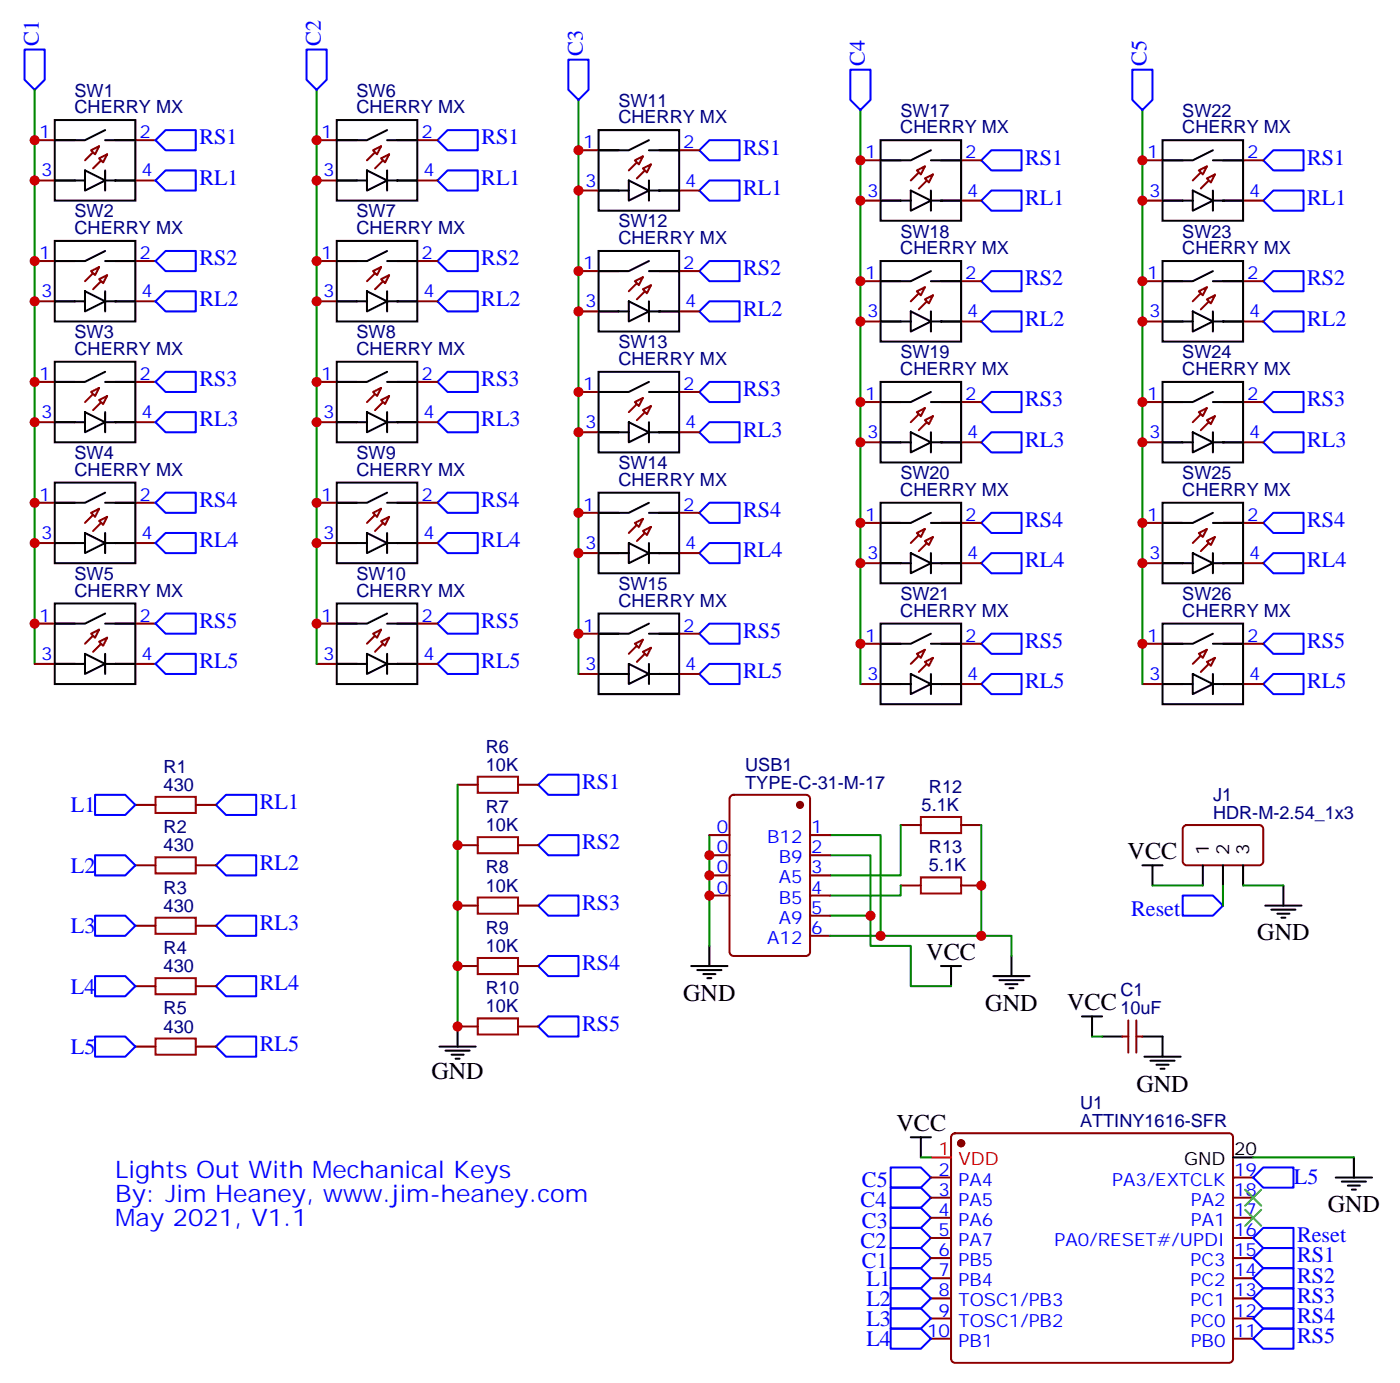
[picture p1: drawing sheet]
<svg xmlns="http://www.w3.org/2000/svg" width="245mm" height="242mm" viewBox="0 0 245 242" stroke-linecap="round" stroke-linejoin="round" font-family="sans-serif">
<path d="M9.6 21h14.1v14.1h-14.1zM14.9 29.8l3.5 1.8-3.5 1.8zM18.4 22.8l-3.5 1.8h-5.3M18.4 24.6h5.3M18.4 29.8v3.6" fill="none" stroke="#000" stroke-width=".35"/>
<path d="M6.1 24.6h7M6.1 31.6h7M17.4 25.6l-2.5 2.5M18.8 27l-2.5 2.5M20.2 24.6h7M20.2 31.6h7" fill="none" stroke="#870000" stroke-width=".35"/>
<g fill="#f0f0f0" stroke="#870000" stroke-width=".35">
<path d="M15.9 26.3l1.5-.7-.7 1.4z"/>
<path d="M17.4 27.7l1.4-.7-.7 1.4z"/>
</g>
<path d="M9.6 31.6h5.3M18.4 31.6h5.3M9.6 42.2h14.1v14.1h-14.1zM14.9 51l3.5 1.8-3.5 1.7zM18.4 44l-3.5 1.7h-5.3M18.4 45.7h5.3M18.4 51v3.5" fill="none" stroke="#000" stroke-width=".35"/>
<circle cx="20.2" cy="31.6" r=".18" fill="#000"/>
<path d="M6.1 45.7h7M6.1 52.8h7M17.4 46.8l-2.5 2.4M18.8 48.2l-2.5 2.5M20.2 45.7h7M20.2 52.8h7" fill="none" stroke="#870000" stroke-width=".35"/>
<g fill="#f0f0f0" stroke="#870000" stroke-width=".35">
<path d="M15.9 47.5l1.5-.7-.7 1.4z"/>
<path d="M17.4 48.9l1.4-.7-.7 1.4z"/>
</g>
<path d="M9.6 52.8h5.3M18.4 52.8h5.3M9.6 63.4h14.1v14.1h-14.1zM14.9 72.2l3.5 1.7-3.5 1.8zM18.4 65.1l-3.5 1.8h-5.3M18.4 66.9h5.3M18.4 72.2v3.5" fill="none" stroke="#000" stroke-width=".35"/>
<circle cx="20.2" cy="52.8" r=".18" fill="#000"/>
<path d="M6.1 66.9h7M6.1 73.9h7M17.4 67.9l-2.5 2.5M18.8 69.4l-2.5 2.4M20.2 66.9h7M20.2 73.9h7" fill="none" stroke="#870000" stroke-width=".35"/>
<g fill="#f0f0f0" stroke="#870000" stroke-width=".35">
<path d="M15.9 68.7l1.5-.8-.7 1.5z"/>
<path d="M17.4 70.1l1.4-.7-.7 1.4z"/>
</g>
<path d="M9.6 73.9h5.3M18.4 73.9h5.3M9.6 84.5h14.1v14.1h-14.1zM14.9 93.3l3.5 1.8-3.5 1.8zM18.4 86.3l-3.5 1.8h-5.3M18.4 88.1h5.3M18.4 93.3v3.6" fill="none" stroke="#000" stroke-width=".35"/>
<circle cx="20.2" cy="73.9" r=".18" fill="#000"/>
<path d="M6.1 88.1h7M6.1 95.1h7M17.4 89.1l-2.5 2.5M18.8 90.5l-2.5 2.5M20.2 88.1h7M20.2 95.1h7" fill="none" stroke="#870000" stroke-width=".35"/>
<g fill="#f0f0f0" stroke="#870000" stroke-width=".35">
<path d="M15.9 89.8l1.5-.7-.7 1.4z"/>
<path d="M17.4 91.2l1.4-.7-.7 1.4z"/>
</g>
<path d="M9.6 95.1h5.3M18.4 95.1h5.3M9.6 105.7h14.1v14.1h-14.1zM14.9 114.5l3.5 1.8-3.5 1.7zM18.4 107.5l-3.5 1.7h-5.3M18.4 109.2h5.3M18.4 114.5v3.5" fill="none" stroke="#000" stroke-width=".35"/>
<circle cx="20.2" cy="95.1" r=".18" fill="#000"/>
<path d="M4.3 8.7h3.5v5.3l-1.7 1.7-1.8-1.7z" fill="none" stroke="#00f" stroke-width=".35"/>
<path d="M6.1 15.7v100.6" fill="none" stroke="#008700" stroke-width=".35"/>
<path d="M6.1 109.2h7M6.1 116.3h7M17.4 110.3l-2.5 2.4M18.8 111.7l-2.5 2.5M20.2 109.2h7M20.2 116.3h7" fill="none" stroke="#870000" stroke-width=".35"/>
<g fill="#f0f0f0" stroke="#870000" stroke-width=".35">
<path d="M15.9 111l1.5-.7-.7 1.4z"/>
<path d="M17.4 112.4l1.4-.7-.7 1.4z"/>
</g>
<path d="M9.6 116.3h5.3M18.4 116.3h5.3M59 105.7h14.1v14.1h-14.1zM64.3 114.5l3.5 1.8-3.5 1.7zM67.8 107.5l-3.5 1.7h-5.3M67.8 109.2h5.3M67.8 114.5v3.5" fill="none" stroke="#000" stroke-width=".35"/>
<circle cx="20.2" cy="116.3" r=".18" fill="#000"/>
<g fill="none" stroke="#00f" stroke-width=".35">
<path d="M27.2 24.6l1.8-1.8h5.3v3.5h-5.3zM27.2 31.6l1.8-1.8h5.3v3.6h-5.3zM76.6 31.6l1.8-1.8h5.3v3.6h-5.3zM76.6 24.6l1.8-1.8h5.3v3.5h-5.3zM27.2 45.7l1.8-1.7h5.3v3.5h-5.3zM27.2 52.8l1.8-1.8h5.3v3.5h-5.3zM76.6 52.8l1.8-1.8h5.3v3.5h-5.3zM76.6 45.7l1.8-1.7h5.3v3.5h-5.3zM27.2 66.9l1.8-1.8h5.3v3.6h-5.3zM27.2 73.9l1.8-1.7h5.3v3.5h-5.3zM76.6 73.9l1.8-1.7h5.3v3.5h-5.3zM76.6 66.9l1.8-1.8h5.3v3.6h-5.3z"/>
<path d="M27.2 95.1l1.8-1.8h5.3v3.6h-5.3zM29 86.3h5.3v3.5h-5.3l-1.8-1.7zM76.6 95.1l1.8-1.8h5.3v3.6h-5.3zM76.6 88.1l1.8-1.8h5.3v3.5h-5.3zM27.2 109.2l1.8-1.7h5.3v3.5h-5.3zM29 114.5h5.3v3.5h-5.3l-1.8-1.7zM76.6 116.3l1.8-1.8h5.3v3.5h-5.3zM76.6 109.2l1.8-1.7h5.3v3.5h-5.3z"/>
</g>
<path d="M55.5 109.2h7M55.5 116.3h7M66.7 110.3l-2.4 2.4M68.2 111.7l-2.5 2.5M69.6 109.2h7M69.6 116.3h7" fill="none" stroke="#870000" stroke-width=".35"/>
<g fill="#f0f0f0" stroke="#870000" stroke-width=".35">
<path d="M65.3 111l1.4-.7-.7 1.4z"/>
<path d="M66.7 112.4l1.5-.7-.7 1.4z"/>
</g>
<path d="M59 84.5h14.1v14.1h-14.1zM64.3 93.3l3.5 1.8-3.5 1.8zM67.8 86.3l-3.5 1.8h-5.3M67.8 88.1h5.3M67.8 93.3v3.6M59 116.3h5.3M67.8 116.3h5.3" fill="none" stroke="#000" stroke-width=".35"/>
<circle cx="69.6" cy="116.3" r=".18" fill="#000"/>
<path d="M55.5 15.7v100.6" fill="none" stroke="#008700" stroke-width=".35"/>
<path d="M55.5 88.1h7M55.5 95.1h7M66.7 89.1l-2.4 2.5M68.2 90.5l-2.5 2.5M69.6 88.1h7M69.6 95.1h7" fill="none" stroke="#870000" stroke-width=".35"/>
<g fill="#f0f0f0" stroke="#870000" stroke-width=".35">
<path d="M65.3 89.8l1.4-.7-.7 1.4z"/>
<path d="M66.7 91.2l1.5-.7-.7 1.4z"/>
</g>
<path d="M59 63.4h14.1v14.1h-14.1zM64.3 72.2l3.5 1.7-3.5 1.8zM67.8 65.1l-3.5 1.8h-5.3M67.8 66.9h5.3M67.8 72.2v3.5M59 95.1h5.3M67.8 95.1h5.3" fill="none" stroke="#000" stroke-width=".35"/>
<circle cx="69.6" cy="95.1" r=".18" fill="#000"/>
<path d="M55.5 66.9h7M55.5 73.9h7M66.7 67.9l-2.4 2.5M68.2 69.4l-2.5 2.4M69.6 66.9h7M69.6 73.9h7" fill="none" stroke="#870000" stroke-width=".35"/>
<g fill="#f0f0f0" stroke="#870000" stroke-width=".35">
<path d="M65.3 68.7l1.4-.8-.7 1.5z"/>
<path d="M66.7 70.1l1.5-.7-.7 1.4z"/>
</g>
<path d="M59 42.2h14.1v14.1h-14.1zM64.3 51l3.5 1.8-3.5 1.7zM67.8 44l-3.5 1.7h-5.3M67.8 45.7h5.3M67.8 51v3.5M59 73.9h5.3M67.8 73.9h5.3" fill="none" stroke="#000" stroke-width=".35"/>
<circle cx="69.6" cy="73.9" r=".18" fill="#000"/>
<path d="M55.5 45.7h7M55.5 52.8h7M66.7 46.8l-2.4 2.4M68.2 48.2l-2.5 2.5M69.6 45.7h7M69.6 52.8h7" fill="none" stroke="#870000" stroke-width=".35"/>
<g fill="#f0f0f0" stroke="#870000" stroke-width=".35">
<path d="M65.3 47.5l1.4-.7-.7 1.4z"/>
<path d="M66.7 48.9l1.5-.7-.7 1.4z"/>
</g>
<path d="M59 21h14.1v14.1h-14.1zM64.3 29.8l3.5 1.8-3.5 1.8zM67.8 22.8l-3.5 1.8h-5.3M67.8 24.6h5.3M67.8 29.8v3.6M59 52.8h5.3M67.8 52.8h5.3" fill="none" stroke="#000" stroke-width=".35"/>
<circle cx="69.6" cy="52.8" r=".18" fill="#000"/>
<path d="M55.5 24.6h7M55.5 31.6h7M66.7 25.6l-2.4 2.5M68.2 27l-2.5 2.5M69.6 24.6h7M69.6 31.6h7" fill="none" stroke="#870000" stroke-width=".35"/>
<g fill="#f0f0f0" stroke="#870000" stroke-width=".35">
<path d="M65.3 26.3l1.4-.7-.7 1.4z"/>
<path d="M66.7 27.7l1.5-.7-.7 1.4z"/>
</g>
<path d="M59 31.6h5.3M67.8 31.6h5.3M104.8 107.5h14.2v14.1h-14.2zM110.1 116.3l3.6 1.7-3.6 1.8zM113.7 109.2l-3.6 1.8h-5.3M113.7 111h5.3M113.7 116.3v3.5" fill="none" stroke="#000" stroke-width=".35"/>
<circle cx="69.6" cy="31.6" r=".18" fill="#000"/>
<path d="M122.5 33.4l1.7-1.8h5.3v3.5h-5.3zM122.5 26.3l1.7-1.7h5.3v3.5h-5.3zM122.5 47.5l1.7-1.8h5.3v3.5h-5.3zM124.2 52.8h5.3v3.5h-5.3l-1.7-1.8zM122.5 75.7l1.7-1.8h5.3v3.6h-5.3zM122.5 68.7l1.7-1.8h5.3v3.5h-5.3zM122.5 96.9l1.7-1.8h5.3v3.5h-5.3zM122.5 89.8l1.7-1.7h5.3v3.5h-5.3zM122.5 118l1.7-1.7h5.3v3.5h-5.3zM122.5 111l1.7-1.8h5.3v3.5h-5.3z" fill="none" stroke="#00f" stroke-width=".35"/>
<path d="M101.3 111h7.1M101.3 118h7.1M112.6 112l-2.5 2.5M114 113.5l-2.5 2.4M115.4 111h7.1M115.4 118h7.1" fill="none" stroke="#870000" stroke-width=".35"/>
<g fill="#f0f0f0" stroke="#870000" stroke-width=".35">
<path d="M111.2 112.7l1.4-.7-.7 1.5z"/>
<path d="M112.6 114.2l1.4-.7-.7 1.4z"/>
</g>
<path d="M104.8 86.3h14.2v14.1h-14.2zM110.1 95.1l3.6 1.8-3.6 1.7zM113.7 88.1l-3.6 1.7h-5.3M113.7 89.8h5.3M113.7 95.1v3.5M104.8 118h5.3M113.7 118h5.3" fill="none" stroke="#000" stroke-width=".35"/>
<circle cx="115.4" cy="118" r=".18" fill="#000"/>
<path d="M101.3 17.5v100.5" fill="none" stroke="#008700" stroke-width=".35"/>
<path d="M101.3 89.8h7.1M101.3 96.9h7.1M112.6 90.9l-2.5 2.4M114 92.3l-2.5 2.5M115.4 89.8h7.1M115.4 96.9h7.1" fill="none" stroke="#870000" stroke-width=".35"/>
<g fill="#f0f0f0" stroke="#870000" stroke-width=".35">
<path d="M111.2 91.6l1.4-.7-.7 1.4z"/>
<path d="M112.6 93l1.4-.7-.7 1.4z"/>
</g>
<path d="M104.8 65.1h14.2v14.1h-14.2zM110.1 73.9l3.6 1.8-3.6 1.8zM113.7 66.9l-3.6 1.8h-5.3M113.7 68.7h5.3M113.7 73.9v3.6M104.8 96.9h5.3M113.7 96.9h5.3" fill="none" stroke="#000" stroke-width=".35"/>
<circle cx="115.4" cy="96.9" r=".18" fill="#000"/>
<path d="M101.3 68.7h7.1M101.3 75.7h7.1M112.6 69.7l-2.5 2.5M114 71.1l-2.5 2.5M115.4 68.7h7.1M115.4 75.7h7.1" fill="none" stroke="#870000" stroke-width=".35"/>
<g fill="#f0f0f0" stroke="#870000" stroke-width=".35">
<path d="M111.2 70.4l1.4-.7-.7 1.4z"/>
<path d="M112.6 71.8l1.4-.7-.7 1.4z"/>
</g>
<path d="M104.8 44h14.2v14.1h-14.2zM110.1 52.8l3.6 1.7-3.6 1.8zM113.7 45.7l-3.6 1.8h-5.3M113.7 47.5h5.3M113.7 52.8v3.5M104.8 75.7h5.3M113.7 75.7h5.3" fill="none" stroke="#000" stroke-width=".35"/>
<circle cx="115.4" cy="75.7" r=".18" fill="#000"/>
<path d="M101.3 47.5h7.1M101.3 54.5h7.1M112.6 48.5l-2.5 2.5M114 50l-2.5 2.4M115.4 47.5h7.1M115.4 54.5h7.1" fill="none" stroke="#870000" stroke-width=".35"/>
<g fill="#f0f0f0" stroke="#870000" stroke-width=".35">
<path d="M111.2 49.2l1.4-.7-.7 1.5z"/>
<path d="M112.6 50.7l1.4-.7-.7 1.4z"/>
</g>
<path d="M104.8 22.8h14.2v14.1h-14.2zM110.1 31.6l3.6 1.8-3.6 1.7zM113.7 24.6l-3.6 1.7h-5.3M113.7 26.3h5.3M113.7 31.6v3.5M104.8 54.5h5.3M113.7 54.5h5.3" fill="none" stroke="#000" stroke-width=".35"/>
<circle cx="115.4" cy="54.5" r=".18" fill="#000"/>
<path d="M101.3 26.3h7.1M101.3 33.4h7.1M112.6 27.4l-2.5 2.4M114 28.8l-2.5 2.5M115.4 26.3h7.1M115.4 33.4h7.1" fill="none" stroke="#870000" stroke-width=".35"/>
<g fill="#f0f0f0" stroke="#870000" stroke-width=".35">
<path d="M111.2 28.1l1.4-.7-.7 1.4z"/>
<path d="M112.6 29.5l1.4-.7-.7 1.4z"/>
</g>
<path d="M104.8 33.4h5.3M113.7 33.4h5.3M154.2 109.2h14.1v14.1h-14.1zM159.5 118l3.6 1.8-3.6 1.8zM163.1 111l-3.6 1.7h-5.3M163.1 112.7h5.2M163.1 118v3.6" fill="none" stroke="#000" stroke-width=".35"/>
<circle cx="115.4" cy="33.4" r=".18" fill="#000"/>
<path d="M171.9 35.1l1.7-1.7h5.3v3.5h-5.3zM171.9 28.1l1.7-1.8h5.3v3.5h-5.3zM171.9 56.3l1.7-1.8h5.3v3.6h-5.3zM171.9 49.2l1.7-1.7h5.3v3.5h-5.3zM171.9 77.5l1.7-1.8h5.3v3.5h-5.3zM173.6 68.7h5.3v3.5h-5.3l-1.7-1.8zM171.9 98.6l1.7-1.7h5.3v3.5h-5.3zM171.9 91.6l1.7-1.8h5.3v3.5h-5.3zM171.9 119.8l1.7-1.8h5.3v3.6h-5.3zM171.9 112.7l1.7-1.7h5.3v3.5h-5.3z" fill="none" stroke="#00f" stroke-width=".35"/>
<path d="M150.7 112.7h7.1M150.7 119.8h7.1M162 113.8l-2.5 2.5M163.4 115.2l-2.5 2.5M164.8 112.7h7.1M164.8 119.8h7.1" fill="none" stroke="#870000" stroke-width=".35"/>
<g fill="#f0f0f0" stroke="#870000" stroke-width=".35">
<path d="M160.6 114.5l1.4-.7-.7 1.4z"/>
<path d="M162 115.9l1.4-.7-.7 1.4z"/>
</g>
<path d="M154.2 88.1h14.1v14.1h-14.1zM159.5 96.9l3.6 1.7-3.6 1.8zM163.1 89.8l-3.6 1.8h-5.3M163.1 91.6h5.2M163.1 96.9v3.5M154.2 119.8h5.3M163.1 119.8h5.2" fill="none" stroke="#000" stroke-width=".35"/>
<circle cx="164.8" cy="119.8" r=".18" fill="#000"/>
<path d="M150.7 19.3v100.5" fill="none" stroke="#008700" stroke-width=".35"/>
<path d="M150.7 91.6h7.1M150.7 98.6h7.1M162 92.6l-2.5 2.5M163.4 94.1l-2.5 2.4M164.8 91.6h7.1M164.8 98.6h7.1" fill="none" stroke="#870000" stroke-width=".35"/>
<g fill="#f0f0f0" stroke="#870000" stroke-width=".35">
<path d="M160.6 93.3l1.4-.7-.7 1.5z"/>
<path d="M162 94.8l1.4-.7-.7 1.4z"/>
</g>
<path d="M154.2 66.9h14.1v14.1h-14.1zM159.5 75.7l3.6 1.8-3.6 1.7zM163.1 68.7l-3.6 1.7h-5.3M163.1 70.4h5.2M163.1 75.7v3.5M154.2 98.6h5.3M163.1 98.6h5.2" fill="none" stroke="#000" stroke-width=".35"/>
<circle cx="164.8" cy="98.6" r=".18" fill="#000"/>
<path d="M150.7 70.4h7.1M150.7 77.5h7.1M162 71.5l-2.5 2.4M163.4 72.9l-2.5 2.5M164.8 70.4h7.1M164.8 77.5h7.1" fill="none" stroke="#870000" stroke-width=".35"/>
<g fill="#f0f0f0" stroke="#870000" stroke-width=".35">
<path d="M160.6 72.2l1.4-.7-.7 1.4z"/>
<path d="M162 73.6l1.4-.7-.7 1.4z"/>
</g>
<path d="M154.2 45.7h14.1v14.1h-14.1zM159.5 54.5l3.6 1.8-3.6 1.8zM163.1 47.5l-3.6 1.7h-5.3M163.1 49.2h5.2M163.1 54.5v3.6M154.2 77.5h5.3M163.1 77.5h5.2" fill="none" stroke="#000" stroke-width=".35"/>
<circle cx="164.8" cy="77.5" r=".18" fill="#000"/>
<path d="M150.7 49.2h7.1M150.7 56.3h7.1M162 50.3l-2.5 2.5M163.4 51.7l-2.5 2.5M164.8 49.2h7.1M164.8 56.3h7.1" fill="none" stroke="#870000" stroke-width=".35"/>
<g fill="#f0f0f0" stroke="#870000" stroke-width=".35">
<path d="M160.6 51l1.4-.7-.7 1.4z"/>
<path d="M162 52.4l1.4-.7-.7 1.4z"/>
</g>
<path d="M154.2 24.6h14.1v14.1h-14.1zM159.5 33.4l3.6 1.7-3.6 1.8zM163.1 26.3l-3.6 1.8h-5.3M163.1 28.1h5.2M163.1 33.4v3.5M154.2 56.3h5.3M163.1 56.3h5.2" fill="none" stroke="#000" stroke-width=".35"/>
<circle cx="164.8" cy="56.3" r=".18" fill="#000"/>
<path d="M150.7 28.1h7.1M150.7 35.1h7.1M162 29.1l-2.5 2.5M163.4 30.6l-2.5 2.4M164.8 28.1h7.1M164.8 35.1h7.1" fill="none" stroke="#870000" stroke-width=".35"/>
<g fill="#f0f0f0" stroke="#870000" stroke-width=".35">
<path d="M160.6 29.8l1.4-.7-.7 1.5z"/>
<path d="M162 31.3l1.4-.7-.7 1.4z"/>
</g>
<path d="M154.2 35.1h5.3M163.1 35.1h5.2M203.6 109.2h14.1v14.1h-14.1zM208.9 118l3.5 1.8-3.5 1.8zM212.4 111l-3.5 1.7h-5.3M212.4 112.7h5.3M212.4 118v3.6" fill="none" stroke="#000" stroke-width=".35"/>
<circle cx="164.8" cy="35.1" r=".18" fill="#000"/>
<path d="M221.3 35.1l1.7-1.7h5.3v3.5h-5.3zM221.3 28.1l1.7-1.8h5.3v3.5h-5.3zM221.3 56.3l1.7-1.8h5.3v3.6h-5.3zM221.3 49.2l1.7-1.7h5.3v3.5h-5.3zM221.3 77.5l1.7-1.8h5.3v3.5h-5.3zM223 68.7h5.3v3.5h-5.3l-1.7-1.8zM221.3 98.6l1.7-1.7h5.3v3.5h-5.3zM221.3 91.6l1.7-1.8h5.3v3.5h-5.3zM221.3 119.8l1.7-1.8h5.3v3.6h-5.3zM221.3 112.7l1.7-1.7h5.3v3.5h-5.3z" fill="none" stroke="#00f" stroke-width=".35"/>
<path d="M200.1 112.7h7.1M200.1 119.8h7.1M211.4 113.8l-2.5 2.5M212.8 115.2l-2.5 2.5M214.2 112.7h7.1M214.2 119.8h7.1" fill="none" stroke="#870000" stroke-width=".35"/>
<g fill="#f0f0f0" stroke="#870000" stroke-width=".35">
<path d="M210 114.5l1.4-.7-.7 1.4z"/>
<path d="M211.4 115.9l1.4-.7-.7 1.4z"/>
</g>
<path d="M203.6 88.1h14.1v14.1h-14.1zM208.9 96.9l3.5 1.7-3.5 1.8zM212.4 89.8l-3.5 1.8h-5.3M212.4 91.6h5.3M212.4 96.9v3.5M203.6 119.8h5.3M212.4 119.8h5.3" fill="none" stroke="#000" stroke-width=".35"/>
<circle cx="214.2" cy="119.8" r=".18" fill="#000"/>
<path d="M200.1 19.3v100.5" fill="none" stroke="#008700" stroke-width=".35"/>
<path d="M200.1 91.6h7.1M200.1 98.6h7.1M211.4 92.6l-2.5 2.5M212.8 94.1l-2.5 2.4M214.2 91.6h7.1M214.2 98.6h7.1" fill="none" stroke="#870000" stroke-width=".35"/>
<g fill="#f0f0f0" stroke="#870000" stroke-width=".35">
<path d="M210 93.3l1.4-.7-.7 1.5z"/>
<path d="M211.4 94.8l1.4-.7-.7 1.4z"/>
</g>
<path d="M203.6 66.9h14.1v14.1h-14.1zM208.9 75.7l3.5 1.8-3.5 1.7zM212.4 68.7l-3.5 1.7h-5.3M212.4 70.4h5.3M212.4 75.7v3.5M203.6 98.6h5.3M212.4 98.6h5.3" fill="none" stroke="#000" stroke-width=".35"/>
<circle cx="214.2" cy="98.6" r=".18" fill="#000"/>
<path d="M200.1 70.4h7.1M200.1 77.5h7.1M211.4 71.5l-2.5 2.4M212.8 72.9l-2.5 2.5M214.2 70.4h7.1M214.2 77.5h7.1" fill="none" stroke="#870000" stroke-width=".35"/>
<g fill="#f0f0f0" stroke="#870000" stroke-width=".35">
<path d="M210 72.2l1.4-.7-.7 1.4z"/>
<path d="M211.4 73.6l1.4-.7-.7 1.4z"/>
</g>
<path d="M203.6 45.7h14.1v14.1h-14.1zM208.9 54.5l3.5 1.8-3.5 1.8zM212.4 47.5l-3.5 1.7h-5.3M212.4 49.2h5.3M212.4 54.5v3.6M203.6 77.5h5.3M212.4 77.5h5.3" fill="none" stroke="#000" stroke-width=".35"/>
<circle cx="214.2" cy="77.5" r=".18" fill="#000"/>
<path d="M200.1 49.2h7.1M200.1 56.3h7.1M211.4 50.3l-2.5 2.5M212.8 51.7l-2.5 2.5M214.2 49.2h7.1M214.2 56.3h7.1" fill="none" stroke="#870000" stroke-width=".35"/>
<g fill="#f0f0f0" stroke="#870000" stroke-width=".35">
<path d="M210 51l1.4-.7-.7 1.4z"/>
<path d="M211.4 52.4l1.4-.7-.7 1.4z"/>
</g>
<path d="M203.6 24.6h14.1v14.1h-14.1zM208.9 33.4l3.5 1.7-3.5 1.8zM212.4 26.3l-3.5 1.8h-5.3M212.4 28.1h5.3M212.4 33.4v3.5M203.6 56.3h5.3M212.4 56.3h5.3" fill="none" stroke="#000" stroke-width=".35"/>
<circle cx="214.2" cy="56.3" r=".18" fill="#000"/>
<path d="M200.1 28.1h7.1M200.1 35.1h7.1M211.4 29.1l-2.5 2.5M212.8 30.6l-2.5 2.4M214.2 28.1h7.1M214.2 35.1h7.1" fill="none" stroke="#870000" stroke-width=".35"/>
<g fill="#f0f0f0" stroke="#870000" stroke-width=".35">
<path d="M210 29.8l1.4-.7-.7 1.5z"/>
<path d="M211.4 31.3l1.4-.7-.7 1.4z"/>
</g>
<g fill="none" stroke="#000" stroke-width=".35">
<path d="M203.6 35.1h5.3M212.4 35.1h5.3M200.1 151.6h3.5M201.9 151.6v3.5M210.7 151.6v3.5M214.2 151.6v3.5M217.7 151.6v3.5M221.6 158.6h6.4M222.7 159.3h4.2M224.8 155.1v3.5M80.2 179.8v3.5M121.1 169.2h6.3"/>
<path d="M122.1 169.9h4.3M123.2 170.6h2.1M123.9 171.3h.7M124.2 165.7v3.5M164.8 169.2h3.5M166.6 169.2v3.5M174 171h6.3M175 171.7h4.3M176.1 172.4h2.1M176.8 173.1h.7M177.2 167.4v3.6M189.5 178h3.5"/>
<path d="M191.3 178v3.5M223.7 160h2.1M224.4 160.7h.7M77 183.3h6.3M78 184h4.3M79.1 184.7h2.1M79.8 185.4h.7M159.5 199.2h3.6M161.3 199.2v3.5M193 181.5h3.6M200.1 181.5h3.5v3.6M200.4 185.1h6.4"/>
<path d="M201.5 185.8h4.2M202.6 186.5h2.1M203.3 187.2h.7M216 202.7h3.5M234 206.2h6.3M235 206.9h4.3M236.1 207.6h2.1M236.8 208.4h.7M237.1 202.7v3.5"/>
</g>
<circle cx="214.2" cy="35.1" r=".18" fill="#000"/>
<g fill="none" stroke="#00f" stroke-width=".35">
<path d="M53.7 8.7h3.5v5.3l-1.7 1.7-1.8-1.7zM99.6 10.4h3.5v5.3l-1.8 1.8-1.7-1.8zM148.9 12.2h3.6v5.3l-1.8 1.8-1.8-1.8zM198.3 12.2h3.6v5.3l-1.8 1.8-1.8-1.8zM16.7 139.2h5.2l1.8 1.8-1.8 1.7h-5.2zM94.3 137.4l1.7-1.7h5.3v3.5h-5.3zM16.7 149.8h5.2l1.8 1.8-1.8 1.7h-5.2zM37.8 141l1.8-1.8h5.3v3.5h-5.3zM39.6 149.8h5.3v3.5h-5.3l-1.8-1.7zM94.3 158.6l1.7-1.8h5.3v3.6h-5.3zM94.3 148l1.7-1.7h5.3v3.5h-5.3zM207.2 156.8h5.2l1.8 1.8-1.8 1.8h-5.2z"/>
<path d="M16.7 160.4h5.2l1.8 1.7-1.8 1.8h-5.2zM16.7 171h5.2l1.8 1.7-1.8 1.8h-5.2zM37.8 172.7l1.8-1.7h5.3v3.5h-5.3zM37.8 162.1l1.8-1.7h5.3v3.5h-5.3zM94.3 179.8l1.7-1.8h5.3v3.5h-5.3zM94.3 169.2l1.7-1.8h5.3v3.6h-5.3zM16.7 181.5h5.2l1.8 1.8-1.8 1.8h-5.2zM37.8 183.3l1.8-1.8h5.3v3.6h-5.3zM156 218.6h5.3l1.8 1.7-1.8 1.8h-5.3zM156 215.1h5.3l1.8 1.7-1.8 1.8h-5.3zM156 211.5h5.3l1.8 1.8-1.8 1.8h-5.3zM156 208h5.3l1.8 1.8-1.8 1.7h-5.3z"/>
<path d="M156 204.5h5.3l1.8 1.7-1.8 1.8h-5.3zM219.5 216.8l1.8-1.7h5.3v3.5h-5.3zM221.3 204.5h5.3v3.5h-5.3l-1.8-1.8zM156 222.1h5.3l1.8 1.8-1.8 1.7h-5.3zM156 225.6h5.3l1.8 1.8-1.8 1.8h-5.3zM156 229.2h5.3l1.8 1.7-1.8 1.8h-5.3zM156 232.7h5.3l1.8 1.8-1.8 1.7h-5.3zM219.5 220.3l1.8-1.7h5.3v3.5h-5.3zM219.5 223.9l1.8-1.8h5.3v3.5h-5.3zM219.5 227.4l1.8-1.8h5.3v3.6h-5.3zM219.5 230.9l1.8-1.7h5.3v3.5h-5.3zM219.5 234.5l1.8-1.8h5.3v3.5h-5.3z"/>
</g>
<path d="M27.2 139.6h7.1v2.8h-7.1zM83.7 136h7v2.9h-7zM27.2 150.1h7.1v2.9h-7.1zM83.7 146.6h7v2.8h-7zM83.7 157.2h7v2.8h-7zM161.3 153.7h7v2.8h-7zM161.3 143.1h7v2.8h-7zM27.2 160.7h7.1v2.8h-7.1zM27.2 171.3h7.1v2.8h-7.1zM83.7 167.8h7v2.8h-7zM83.7 178.4h7v2.8h-7zM27.2 181.9h7.1v2.8h-7.1z" fill="none" stroke="#a10000" stroke-width=".35"/>
<g fill="none" stroke="#870000" stroke-width=".35">
<path d="M80.2 137.4h3.5M90.7 137.4h3.6M128 139.4l.5-.2h12.7a.71 .71 0 0 1 .7 .7v26.8a.76 .76 0 0 1-.7 .7h-12.7a.76 .76 0 0 1-.7-.7v-26.8zM23.7 141h3.5M23.7 151.6h3.5M34.3 141h3.5M34.3 151.6h3.5M80.2 148h3.5M80.2 158.6h3.5M90.7 148h3.6M90.7 158.6h3.6M124.2 146.3h3.6"/>
<path d="M124.2 149.8h3.6M124.2 153.3h3.6M124.2 156.8h3.6M141.9 146.3h3.5M141.9 149.8h3.5M141.9 153.3h3.5M141.9 156.8h3.5M157.8 155.1h3.5M157.8 144.5h3.5M168.3 155.1h3.6M168.3 144.5h3.6M207.4 144.7l.5-.2h12.7a.71 .71 0 0 1 .7 .7v5.6a.76 .76 0 0 1-.7 .8h-12.7a.76 .76 0 0 1-.7-.8v-5.6z"/>
<path d="M23.7 162.1h3.5M23.7 172.7h3.5M34.3 162.1h3.5M34.3 172.7h3.5M80.2 169.2h3.5M80.2 179.8h3.5M90.7 169.2h3.6M90.7 179.8h3.6M141.9 160.4h3.5M141.9 163.9h3.5M197.6 178.7v5.7M199 178.7v5.7"/>
<path d="M23.7 183.3h3.5M34.3 183.3h3.5M166.8 198.7l.5-.2h48a.71 .71 0 0 1 .7 .7v38.8a.76 .76 0 0 1-.7 .7h-48a.76 .76 0 0 1-.7-.7v-38.8zM196.6 181.5h1M199 181.5h1.1M163.1 206.2h3.5M163.1 209.8h3.5M163.1 213.3h3.5M163.1 216.8h3.5M216 206.2h3.5M216 209.8h3.5M216 213.3h3.5"/>
<path d="M216 216.8h3.5M163.1 220.3h3.5M163.1 223.9h3.5M163.1 227.4h3.5M163.1 230.9h3.5M163.1 234.5h3.5M216 220.3h3.5M216 223.9h3.5M216 227.4h3.5M216 230.9h3.5M216 234.5h3.5"/>
</g>
<g fill="#870000" stroke="#870000" stroke-width=".35">
<circle cx="168.3" cy="200.2" r=".53"/>
<circle cx="140.1" cy="141" r=".53"/>
</g>
<path d="M163.1 202.7h3.5" fill="none" stroke="#f00" stroke-width=".35"/>
<g fill="none" stroke="#008700" stroke-width=".35">
<path d="M80.2 137.4v42.4M124.2 146.3v19.4M145.4 149.8h7.1v10.6M145.4 146.3h8.8v17.6M157.8 155.1v1.7h-12.4M157.8 144.5v8.8h-12.4M171.9 144.5v19.4M201.9 155.1h8.8M214.2 155.1v3.5M217.7 155.1h7.1M145.4 160.4h7.1v5.3h7v7h7.1M145.4 163.9h31.8v3.5"/>
<path d="M191.3 181.5h1.7M161.3 202.7h1.8M219.5 202.7h17.6"/>
</g>
<path d="M218.1 208.4l2.8 2.8M218.1 211.9l2.8 2.8M220.9 208.4l-2.8 2.8M220.9 211.9l-2.8 2.8" fill="none" stroke="#3c3" stroke-width=".35"/>
<g fill="#c00">
<circle cx="6.1" cy="24.6" r=".88"/>
<circle cx="6.1" cy="31.6" r=".88"/>
<circle cx="6.1" cy="45.7" r=".88"/>
<circle cx="6.1" cy="52.8" r=".88"/>
<circle cx="6.1" cy="66.9" r=".88"/>
<circle cx="6.1" cy="73.9" r=".88"/>
<circle cx="6.1" cy="88.1" r=".88"/>
<circle cx="6.1" cy="95.1" r=".88"/>
<circle cx="6.1" cy="109.2" r=".88"/>
<circle cx="55.5" cy="109.2" r=".88"/>
<circle cx="55.5" cy="95.1" r=".88"/>
<circle cx="55.5" cy="88.1" r=".88"/>
<circle cx="55.5" cy="73.9" r=".88"/>
<circle cx="55.5" cy="66.9" r=".88"/>
<circle cx="55.5" cy="52.8" r=".88"/>
<circle cx="55.5" cy="45.7" r=".88"/>
<circle cx="55.5" cy="31.6" r=".88"/>
<circle cx="55.5" cy="24.6" r=".88"/>
<circle cx="101.3" cy="111" r=".88"/>
<circle cx="101.3" cy="96.9" r=".88"/>
<circle cx="101.3" cy="89.8" r=".88"/>
<circle cx="101.3" cy="75.7" r=".88"/>
<circle cx="101.3" cy="68.7" r=".88"/>
<circle cx="101.3" cy="54.5" r=".88"/>
<circle cx="101.3" cy="47.5" r=".88"/>
<circle cx="101.3" cy="33.4" r=".88"/>
<circle cx="101.3" cy="26.3" r=".88"/>
<circle cx="150.7" cy="112.7" r=".88"/>
<circle cx="150.7" cy="98.6" r=".88"/>
<circle cx="150.7" cy="91.6" r=".88"/>
<circle cx="150.7" cy="77.5" r=".88"/>
<circle cx="150.7" cy="70.4" r=".88"/>
<circle cx="150.7" cy="56.3" r=".88"/>
<circle cx="150.7" cy="49.2" r=".88"/>
<circle cx="150.7" cy="35.1" r=".88"/>
<circle cx="150.7" cy="28.1" r=".88"/>
<circle cx="200.1" cy="112.7" r=".88"/>
<circle cx="200.1" cy="98.6" r=".88"/>
<circle cx="200.1" cy="91.6" r=".88"/>
<circle cx="200.1" cy="77.5" r=".88"/>
<circle cx="200.1" cy="70.4" r=".88"/>
<circle cx="200.1" cy="56.3" r=".88"/>
<circle cx="200.1" cy="49.2" r=".88"/>
<circle cx="200.1" cy="35.1" r=".88"/>
<circle cx="200.1" cy="28.1" r=".88"/>
<circle cx="171.9" cy="155.1" r=".88"/>
<circle cx="152.5" cy="160.4" r=".88"/>
<circle cx="124.2" cy="156.8" r=".88"/>
<circle cx="124.2" cy="153.3" r=".88"/>
<circle cx="124.2" cy="149.8" r=".88"/>
<circle cx="154.2" cy="163.9" r=".88"/>
<circle cx="171.9" cy="163.9" r=".88"/>
<circle cx="80.2" cy="179.8" r=".88"/>
<circle cx="80.2" cy="148" r=".88"/>
<circle cx="80.2" cy="158.6" r=".88"/>
<circle cx="80.2" cy="169.2" r=".88"/>
</g>
<g font-size="4.2">
<text x="197.5" y="150.5">VCC</text>
<text x="220.2" y="164.7">GND</text>
<text x="162.2" y="168.1">VCC</text>
<text x="119.7" y="175.3">GND</text>
<text x="172.6" y="177">GND</text>
<text x="186.9" y="176.9">VCC</text>
<text x="75.6" y="188.9">GND</text>
<text x="199" y="191.2">GND</text>
<text x="157" y="198.1">VCC</text>
<text x="232.6" y="212.3">GND</text>
</g>
<g font-size="4.2" fill="#00f">
<text x="20.2" y="206.2">Lights Out With Mechanical Keys</text>
<text x="20.2" y="210.5">By: Jim Heaney, www.jim-heaney.com</text>
<text x="20.2" y="214.7">May 2021, V1.1</text>
</g>
<g font-size="3.9" fill="#00f">
<text x="6.8" y="8" transform="rotate(-90 6.8 8)">C1</text>
<text x="56.2" y="8.1" transform="rotate(-90 56.2 8.1)">C2</text>
<text x="102.1" y="9.8" transform="rotate(-90 102.1 9.8)">C3</text>
<text x="151.5" y="11.6" transform="rotate(-90 151.5 11.6)">C4</text>
<text x="200.8" y="11.6" transform="rotate(-90 200.8 11.6)">C5</text>
<text x="34.9" y="25.3">RS1</text>
<text x="84.3" y="25.3">RS1</text>
<text x="130.2" y="27.1">RS1</text>
<text x="179.6" y="28.8">RS1</text>
<text x="228.9" y="28.8">RS1</text>
<text x="34.9" y="32.4">RL1</text>
<text x="84.3" y="32.4">RL1</text>
<text x="130.2" y="34.1">RL1</text>
<text x="179.6" y="35.9">RL1</text>
<text x="228.9" y="35.9">RL1</text>
<text x="34.9" y="46.5">RS2</text>
<text x="84.3" y="46.5">RS2</text>
<text x="34.9" y="53.5">RL2</text>
<text x="84.3" y="53.5">RL2</text>
<text x="130.2" y="48.2">RS2</text>
<text x="179.6" y="50">RS2</text>
<text x="228.9" y="50">RS2</text>
<text x="130.2" y="55.3">RL2</text>
<text x="179.6" y="57.1">RL2</text>
<text x="228.9" y="57.1">RL2</text>
<text x="34.9" y="67.6">RS3</text>
<text x="84.3" y="67.6">RS3</text>
<text x="130.2" y="69.4">RS3</text>
<text x="179.6" y="71.2">RS3</text>
<text x="228.9" y="71.2">RS3</text>
<text x="34.9" y="74.7">RL3</text>
<text x="84.3" y="74.7">RL3</text>
<text x="130.2" y="76.5">RL3</text>
<text x="179.6" y="78.2">RL3</text>
<text x="228.9" y="78.2">RL3</text>
<text x="34.9" y="88.8">RS4</text>
<text x="84.3" y="88.8">RS4</text>
<text x="34.9" y="95.9">RL4</text>
<text x="84.3" y="95.9">RL4</text>
<text x="130.2" y="90.6">RS4</text>
<text x="179.6" y="92.3">RS4</text>
<text x="228.9" y="92.3">RS4</text>
<text x="130.2" y="97.6">RL4</text>
<text x="179.6" y="99.4">RL4</text>
<text x="228.9" y="99.4">RL4</text>
<text x="34.9" y="110">RS5</text>
<text x="84.3" y="110">RS5</text>
<text x="130.2" y="111.7">RS5</text>
<text x="179.6" y="113.5">RS5</text>
<text x="228.9" y="113.5">RS5</text>
<text x="34.9" y="117">RL5</text>
<text x="84.3" y="117">RL5</text>
<text x="130.2" y="118.8">RL5</text>
<text x="179.6" y="120.6">RL5</text>
<text x="228.9" y="120.6">RL5</text>
<text x="12.4" y="142.3">L1</text>
<text x="45.5" y="141.7">RL1</text>
<text x="101.9" y="138.2">RS1</text>
<text x="101.9" y="148.8">RS2</text>
<text x="12.4" y="152.9">L2</text>
<text x="45.5" y="152.3">RL2</text>
<text x="101.9" y="159.4">RS3</text>
<text x="198.1" y="160.4">Reset</text>
<text x="12.4" y="163.4">L3</text>
<text x="45.5" y="162.9">RL3</text>
<text x="45.5" y="173.5">RL4</text>
<text x="101.9" y="169.9">RS4</text>
<text x="12.4" y="174">L4</text>
<text x="12.4" y="184.6">L5</text>
<text x="45.5" y="184.1">RL5</text>
<text x="101.9" y="180.5">RS5</text>
<text x="151" y="208">C5</text>
<text x="226.6" y="207.4">L5</text>
<text x="150.7" y="211.5">C4</text>
<text x="151" y="215">C3</text>
<text x="150.7" y="218.5">C2</text>
<text x="227.2" y="217.6">Reset</text>
<text x="227.2" y="221.1">RS1</text>
<text x="151" y="222.1">C1</text>
<text x="151.8" y="225.2">L1</text>
<text x="227.2" y="224.6">RS2</text>
<text x="151.8" y="228.7">L2</text>
<text x="151.8" y="232.2">L3</text>
<text x="227.2" y="228.2">RS3</text>
<text x="227.2" y="231.7">RS4</text>
<text x="151.8" y="235.8">L4</text>
<text x="227.2" y="235.2">RS5</text>
</g>
<g font-size="3.2" fill="#000080">
<text x="13.1" y="16.9">SW1</text>
<text x="62.4" y="16.9">SW6</text>
<text x="13.1" y="19.8">CHERRY MX</text>
<text x="62.4" y="19.8">CHERRY MX</text>
<text x="108.3" y="21.6">CHERRY MX</text>
<text x="108.3" y="18.7">SW11</text>
<text x="157.7" y="23.4">CHERRY MX</text>
<text x="157.7" y="20.4">SW17</text>
<text x="207.1" y="23.4">CHERRY MX</text>
<text x="207.1" y="20.4">SW22</text>
<text x="13.1" y="41">CHERRY MX</text>
<text x="13.1" y="38.1">SW2</text>
<text x="62.4" y="41">CHERRY MX</text>
<text x="62.4" y="38.1">SW7</text>
<text x="108.3" y="39.8">SW12</text>
<text x="157.7" y="41.6">SW18</text>
<text x="207.1" y="41.6">SW23</text>
<text x="108.3" y="42.8">CHERRY MX</text>
<text x="157.7" y="44.5">CHERRY MX</text>
<text x="207.1" y="44.5">CHERRY MX</text>
<text x="13.1" y="59.2">SW3</text>
<text x="62.4" y="59.2">SW8</text>
<text x="13.1" y="62.2">CHERRY MX</text>
<text x="62.4" y="62.2">CHERRY MX</text>
<text x="108.3" y="63.9">CHERRY MX</text>
<text x="108.3" y="61">SW13</text>
<text x="157.7" y="65.7">CHERRY MX</text>
<text x="157.7" y="62.8">SW19</text>
<text x="207.1" y="65.7">CHERRY MX</text>
<text x="207.1" y="62.8">SW24</text>
<text x="13.1" y="83.3">CHERRY MX</text>
<text x="13.1" y="80.4">SW4</text>
<text x="62.4" y="83.3">CHERRY MX</text>
<text x="62.4" y="80.4">SW9</text>
<text x="108.3" y="82.2">SW14</text>
<text x="157.7" y="83.9">SW20</text>
<text x="207.1" y="83.9">SW25</text>
<text x="108.3" y="85.1">CHERRY MX</text>
<text x="157.7" y="86.9">CHERRY MX</text>
<text x="207.1" y="86.9">CHERRY MX</text>
<text x="13.1" y="101.6">SW5</text>
<text x="62.4" y="101.6">SW10</text>
<text x="13.1" y="104.5">CHERRY MX</text>
<text x="62.4" y="104.5">CHERRY MX</text>
<text x="108.3" y="106.3">CHERRY MX</text>
<text x="108.3" y="103.3">SW15</text>
<text x="157.7" y="105.1">SW21</text>
<text x="207.1" y="105.1">SW26</text>
<text x="157.7" y="108">CHERRY MX</text>
<text x="207.1" y="108">CHERRY MX</text>
<text x="85.1" y="131.8">R6</text>
<text x="28.7" y="135.3">R1</text>
<text x="85.1" y="135">10K</text>
<text x="130.5" y="135">USB1</text>
<text x="28.7" y="138.5">430</text>
<text x="85.1" y="142.4">R7</text>
<text x="130.5" y="138.1">TYPE-C-31-M-17</text>
<text x="161.4" y="142.1">5.1K</text>
<text x="162.7" y="138.8">R12</text>
<text x="212.5" y="143.4">HDR-M-2.54_1x3</text>
<text x="212.5" y="140.3">J1</text>
<text x="28.7" y="149.1">430</text>
<text x="28.7" y="145.9">R2</text>
<text x="85.1" y="145.6">10K</text>
<text x="162.7" y="149.4">R13</text>
<text x="85.1" y="153">R8</text>
<text x="162.7" y="152.6">5.1K</text>
<text x="28.7" y="159.7">430</text>
<text x="28.7" y="156.5">R3</text>
<text x="85.1" y="156.1">10K</text>
<text x="28.7" y="167.1">R4</text>
<text x="85.1" y="166.7">10K</text>
<text x="85.1" y="163.5">R9</text>
<text x="28.7" y="170.3">430</text>
<text x="28.7" y="177.7">R5</text>
<text x="85.1" y="177.3">10K</text>
<text x="85.1" y="174.1">R10</text>
<text x="196.2" y="177.7">10uF</text>
<text x="196.2" y="174.4">C1</text>
<text x="28.7" y="180.8">430</text>
<text x="189.2" y="197.4">ATTINY1616-SFR</text>
<text x="189.2" y="194.2">U1</text>
</g>
<g font-size="3.2" fill="#00f">
<text x="6.9" y="24.2">1</text>
<text x="24.4" y="24.2">2</text>
<text x="56.3" y="24.2">1</text>
<text x="73.8" y="24.2">2</text>
<text x="102.1" y="26">1</text>
<text x="119.7" y="26">2</text>
<text x="151.5" y="27.7">1</text>
<text x="169.1" y="27.7">2</text>
<text x="200.9" y="27.7">1</text>
<text x="218.4" y="27.7">2</text>
<text x="7.2" y="30.9">3</text>
<text x="24.8" y="30.9">4</text>
<text x="56.6" y="30.9">3</text>
<text x="74.2" y="30.9">4</text>
<text x="102.5" y="32.7">3</text>
<text x="120" y="32.7">4</text>
<text x="151.9" y="34.4">3</text>
<text x="169.4" y="34.4">4</text>
<text x="201.3" y="34.4">3</text>
<text x="218.8" y="34.4">4</text>
<text x="6.9" y="45.4">1</text>
<text x="24.4" y="45.4">2</text>
<text x="56.3" y="45.4">1</text>
<text x="73.8" y="45.4">2</text>
<text x="102.1" y="47.1">1</text>
<text x="119.7" y="47.1">2</text>
<text x="7.2" y="52.1">3</text>
<text x="24.8" y="52.1">4</text>
<text x="56.6" y="52.1">3</text>
<text x="74.2" y="52.1">4</text>
<text x="102.5" y="53.8">3</text>
<text x="120" y="53.8">4</text>
<text x="151.5" y="48.9">1</text>
<text x="169.1" y="48.9">2</text>
<text x="200.9" y="48.9">1</text>
<text x="218.4" y="48.9">2</text>
<text x="151.9" y="55.6">3</text>
<text x="169.4" y="55.6">4</text>
<text x="201.3" y="55.6">3</text>
<text x="218.8" y="55.6">4</text>
<text x="6.9" y="66.5">1</text>
<text x="24.4" y="66.5">2</text>
<text x="56.3" y="66.5">1</text>
<text x="73.8" y="66.5">2</text>
<text x="102.1" y="68.3">1</text>
<text x="119.7" y="68.3">2</text>
<text x="151.5" y="70.1">1</text>
<text x="169.1" y="70.1">2</text>
<text x="200.9" y="70.1">1</text>
<text x="218.4" y="70.1">2</text>
<text x="7.2" y="73.2">3</text>
<text x="24.8" y="73.2">4</text>
<text x="56.6" y="73.2">3</text>
<text x="74.2" y="73.2">4</text>
<text x="102.5" y="75">3</text>
<text x="120" y="75">4</text>
<text x="151.9" y="76.8">3</text>
<text x="169.4" y="76.8">4</text>
<text x="201.3" y="76.8">3</text>
<text x="218.8" y="76.8">4</text>
<text x="6.9" y="87.7">1</text>
<text x="24.4" y="87.7">2</text>
<text x="56.3" y="87.7">1</text>
<text x="73.8" y="87.7">2</text>
<text x="102.1" y="89.5">1</text>
<text x="119.7" y="89.5">2</text>
<text x="7.2" y="94.4">3</text>
<text x="24.8" y="94.4">4</text>
<text x="56.6" y="94.4">3</text>
<text x="74.2" y="94.4">4</text>
<text x="151.5" y="91.2">1</text>
<text x="169.1" y="91.2">2</text>
<text x="200.9" y="91.2">1</text>
<text x="218.4" y="91.2">2</text>
<text x="102.5" y="96.2">3</text>
<text x="120" y="96.2">4</text>
<text x="151.9" y="97.9">3</text>
<text x="169.4" y="97.9">4</text>
<text x="201.3" y="97.9">3</text>
<text x="218.8" y="97.9">4</text>
<text x="6.9" y="108.9">1</text>
<text x="24.4" y="108.9">2</text>
<text x="56.3" y="108.9">1</text>
<text x="73.8" y="108.9">2</text>
<text x="102.1" y="110.6">1</text>
<text x="119.7" y="110.6">2</text>
<text x="151.5" y="112.4">1</text>
<text x="169.1" y="112.4">2</text>
<text x="200.9" y="112.4">1</text>
<text x="218.4" y="112.4">2</text>
<text x="7.2" y="115.6">3</text>
<text x="24.8" y="115.6">4</text>
<text x="56.6" y="115.6">3</text>
<text x="74.2" y="115.6">4</text>
<text x="102.5" y="117.3">3</text>
<text x="120" y="117.3">4</text>
<text x="151.9" y="119.1">3</text>
<text x="169.4" y="119.1">4</text>
<text x="201.3" y="119.1">3</text>
<text x="218.8" y="119.1">4</text>
<text x="125.6" y="145.9">0</text>
<text x="125.6" y="149.4">0</text>
<text x="134.4" y="147.7">B12</text>
<text x="142.1" y="145.9">1</text>
<text x="142.1" y="149.4">2</text>
<text x="125.6" y="153">0</text>
<text x="136.4" y="151.2">B9</text>
<text x="136.4" y="154.7">A5</text>
<text x="142.1" y="153">3</text>
<text x="125.6" y="156.5">0</text>
<text x="136.4" y="158.3">B5</text>
<text x="136.4" y="161.8">A9</text>
<text x="142.1" y="156.5">4</text>
<text x="142.1" y="160">5</text>
<text x="134.4" y="165.3">A12</text>
<text x="142.1" y="163.5">6</text>
<text x="164.4" y="205.9">2</text>
<text x="164.4" y="209.4">3</text>
<text x="167.9" y="207.6">PA4</text>
<text x="194.8" y="207.6">PA3/EXTCLK</text>
<text x="216.1" y="209.4">18</text>
<text x="216.1" y="205.9">19</text>
<text x="164.4" y="212.9">4</text>
<text x="167.9" y="211.2">PA5</text>
<text x="167.9" y="214.7">PA6</text>
<text x="208.6" y="214.7">PA1</text>
<text x="208.6" y="211.2">PA2</text>
<text x="216.1" y="212.9">17</text>
<text x="164.4" y="216.5">5</text>
<text x="164.4" y="220">6</text>
<text x="167.9" y="218.2">PA7</text>
<text x="167.9" y="221.8">PB5</text>
<text x="184.7" y="218.2">PA0/RESET#/UPDI</text>
<text x="208.5" y="221.8">PC3</text>
<text x="216.1" y="220">15</text>
<text x="216.1" y="216.5">16</text>
<text x="164.4" y="223.5">7</text>
<text x="164.4" y="227">8</text>
<text x="167.9" y="225.3">PB4</text>
<text x="208.5" y="225.3">PC2</text>
<text x="216.1" y="227">13</text>
<text x="216.1" y="223.5">14</text>
<text x="164.4" y="230.6">9</text>
<text x="167.9" y="228.8">TOSC1/PB3</text>
<text x="167.9" y="232.3">TOSC1/PB2</text>
<text x="208.5" y="232.3">PC0</text>
<text x="208.5" y="228.8">PC1</text>
<text x="216.1" y="230.6">12</text>
<text x="162.4" y="234.1">10</text>
<text x="167.9" y="235.9">PB1</text>
<text x="208.6" y="235.9">PB0</text>
<text x="216.1" y="234.1">11</text>
</g>
<g font-size="3.2">
<text x="211.7" y="149.8" transform="rotate(-90 211.7 149.8)">1</text>
<text x="215.3" y="149.8" transform="rotate(-90 215.3 149.8)">2</text>
<text x="218.8" y="149.8" transform="rotate(-90 218.8 149.8)">3</text>
<text x="216.1" y="202.4">20</text>
<text x="207.4" y="204.1">GND</text>
</g>
<g font-size="3.2" fill="#f00">
<text x="164.4" y="202.4">1</text>
<text x="167.9" y="204.1">VDD</text>
</g>
</svg>
